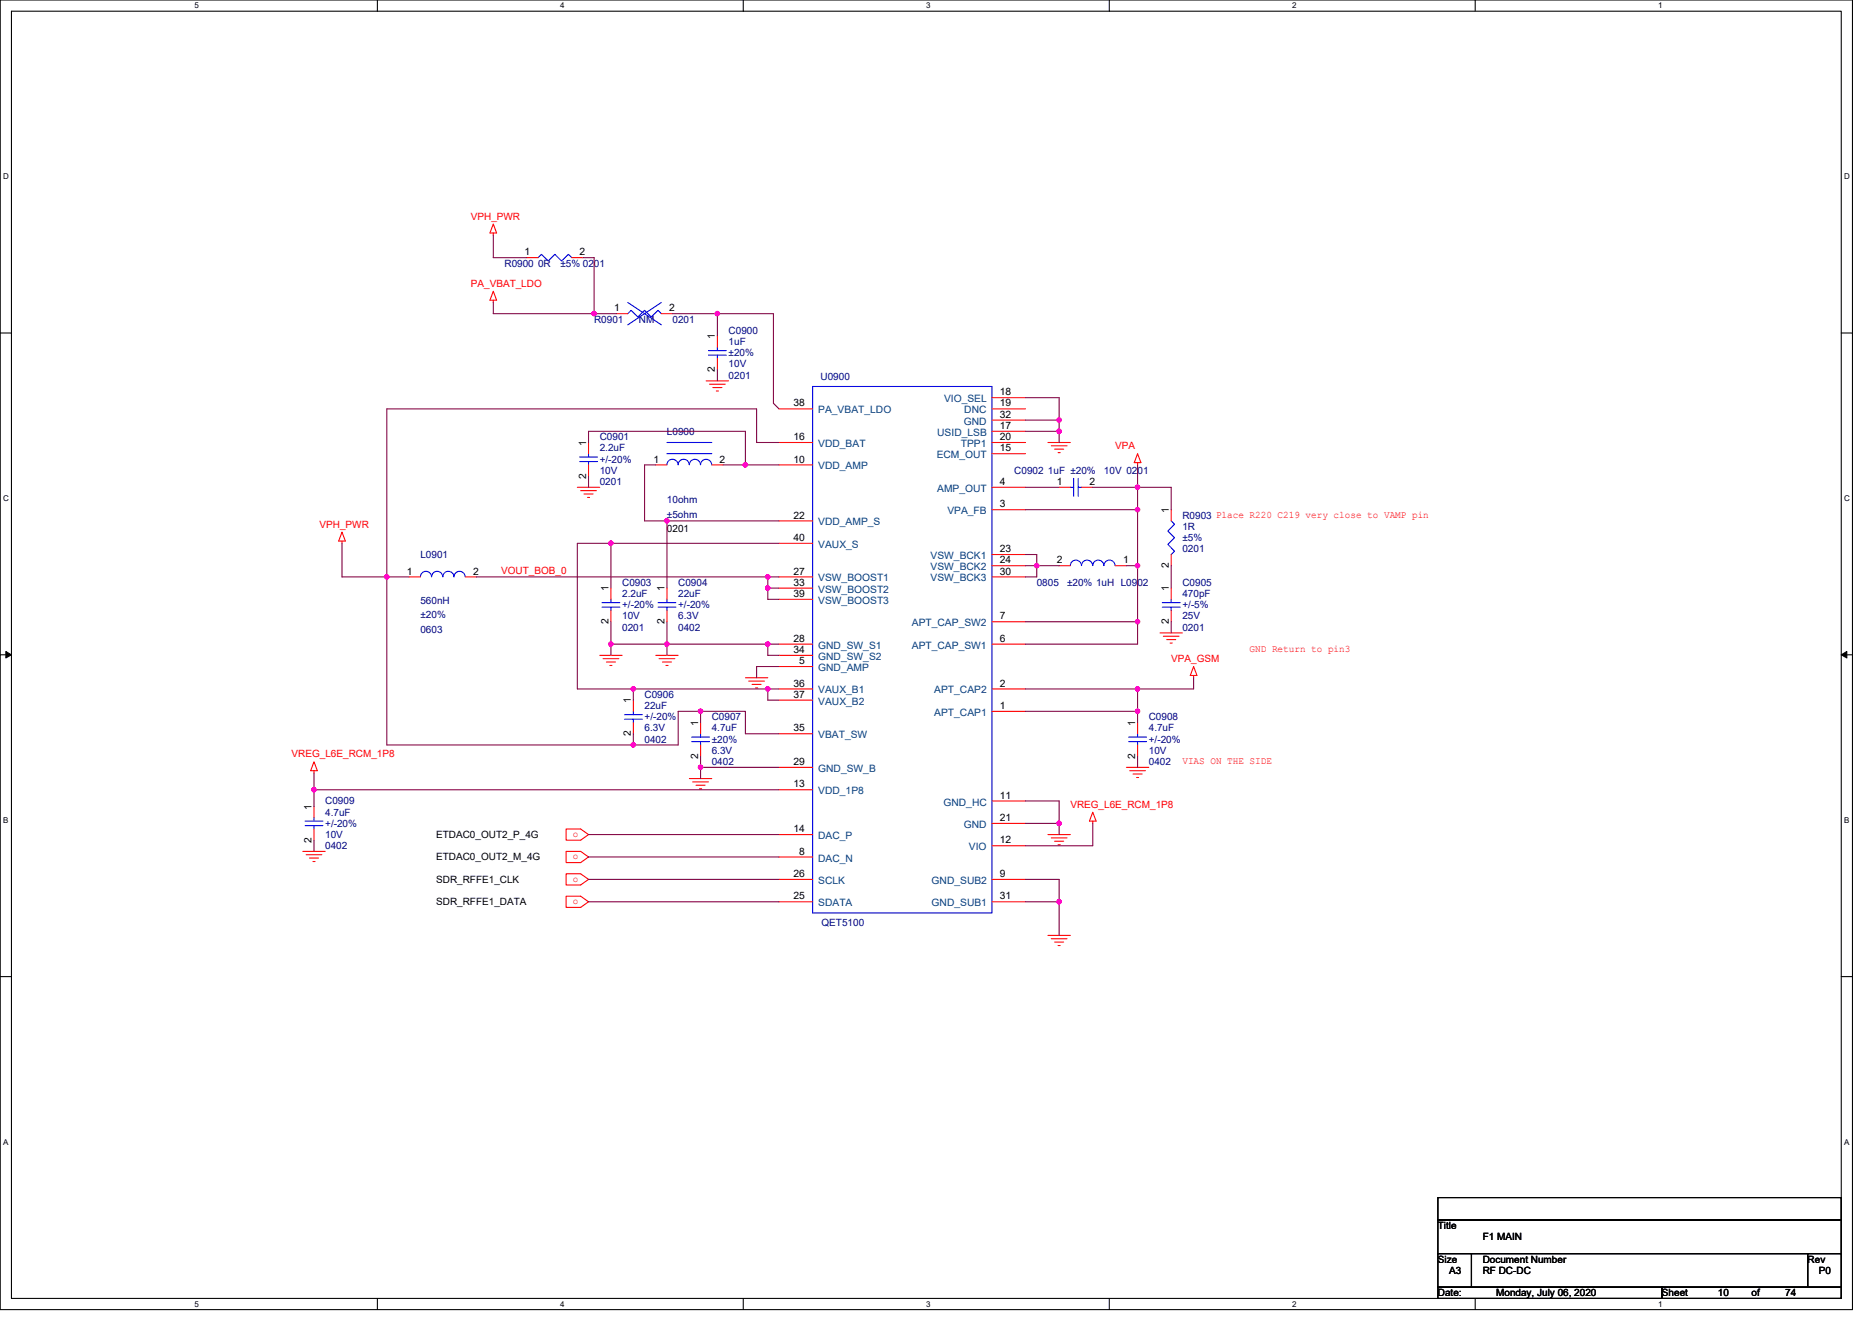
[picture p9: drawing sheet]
<svg xmlns="http://www.w3.org/2000/svg" width="297mm" height="210mm" viewBox="0 0 297 210" stroke-linecap="round" stroke-linejoin="round" font-family="sans-serif">
<path d="M0 0h293.9v207.9h-293.9zM1.8 1.8h290.4v204.3h-290.4z" fill="none" stroke="#000" stroke-width=".17"/>
<g fill="#fff">
<path d="M30.8 .2h.7v1.4h-.7z"/>
<path d="M30.8 206.3h.7v1.4h-.7z"/>
</g>
<path d="M59.9 0v1.8M59.9 206.1v1.8" fill="none" stroke="#000" stroke-width=".17"/>
<g fill="#fff">
<path d="M88.9 .2h.7v1.4h-.7z"/>
<path d="M88.9 206.3h.7v1.4h-.7z"/>
</g>
<path d="M117.9 0v1.8M117.9 206.1v1.8" fill="none" stroke="#000" stroke-width=".17"/>
<g fill="#fff">
<path d="M147 .2h.7v1.4h-.7z"/>
<path d="M147 206.3h.7v1.4h-.7z"/>
</g>
<path d="M176 0v1.8M176 206.1v1.8" fill="none" stroke="#000" stroke-width=".17"/>
<g fill="#fff">
<path d="M205 .2h.7v1.4h-.7z"/>
<path d="M205 206.3h.7v1.4h-.7z"/>
</g>
<path d="M234.1 0v1.8M234.1 206.1v1.8" fill="none" stroke="#000" stroke-width=".17"/>
<g fill="#fff">
<path d="M263.1 .2h.7v1.4h-.7z"/>
<path d="M263.1 206.3h.7v1.4h-.7z"/>
<path d="M.5 27.3h.9v1.4h-.9z"/>
<path d="M292.6 27.3h.9v1.4h-.9z"/>
<path d="M.5 78.4h.9v1.4h-.9z"/>
<path d="M292.6 78.4h.9v1.4h-.9z"/>
</g>
<path d="M0 52.9h1.8M292.2 52.9h1.7" fill="none" stroke="#000" stroke-width=".17"/>
<g fill="#fff">
<path d="M.5 129.5h.8v1.4h-.8z"/>
<path d="M292.6 129.5h.9v1.4h-.9z"/>
</g>
<path d="M0 103.9h1.8M292.2 103.9h1.7" fill="none" stroke="#000" stroke-width=".17"/>
<path d="M.9 103.4l.9 .5-.9 .5zM292.2 103.9l.8-.5v1z" fill="#000" stroke="#000" stroke-width=".16"/>
<g fill="#fff">
<path d="M.5 180.5h.8v1.4h-.8z"/>
<path d="M292.6 180.5h.9v1.4h-.9z"/>
</g>
<path d="M0 155h1.8M292.2 155h1.7M228.2 190.1h64v3.5h-64zM228.2 193.6h64v5.4h-64zM228.2 199h5.3v5.3h-5.3zM233.5 199h53.3v5.3h-53.3zM286.8 199h5.4v5.3h-5.4zM228.2 204.3h35.5v1.8h-35.5zM263.7 204.3h28.5v1.8h-28.5z" fill="none" stroke="#000" stroke-width=".17"/>
<g fill="none" stroke="#f00" stroke-width=".17">
<path d="M78.3 35.6l.5 1.4h-1.1zM78.3 37v.3M78.3 46.2l.5 1.4h-1.1zM78.3 47.6v.4M83.6 40.9h1.8M90.7 40.9h1.8M97.8 49.8h1.8M104.9 49.8h1.8M113.8 53.3v1.8M113.8 56.9v1.8M91.6 77.3h3.6M92.1 77.9h2.5"/>
<path d="M92.7 78.4h1.4M93.2 79h.4M93.4 70.2v1.8M93.4 73.8v1.8M104.1 73.8h1.7M112.1 60.5h3.5M112.6 61h2.5M112.9 73.8h1.8M113.1 61.5h1.5M113.7 62.1h.3M123.6 64.9h5.3M123.6 70.2h5.3"/>
<path d="M123.6 73.8h5.3M157.4 68.5h5.3M157.4 63.1h5.3M157.4 72h5.3M157.4 64.9h5.3M157.4 70.2h5.3M157.4 66.7h5.3M157.4 77.3h5.3M166.3 70.2h3.5M166.8 70.8h2.5M167.3 71.3h1.5M167.9 71.8h.3"/>
<path d="M168.1 77.3h1.7M171.6 77.3h1.8M180.5 72l.5 1.4h-1zM180.5 73.4v.4M54.3 84.5l.5 1.4h-1.1zM54.3 85.9v.3M64.9 91.6h1.8M73.8 91.6h1.8M96.9 93.3v1.8M96.9 96.9v1.8M105.8 93.3v1.8M105.8 96.9v1.8"/>
<path d="M123.6 91.6h5.3M123.6 93.3h5.3M123.6 82.7h5.3M123.6 86.2h5.3M123.6 95.1h5.3M157.4 89.8h5.3M157.4 91.6h5.3M157.4 80.9h5.3M157.4 88h5.3M157.4 98.7h5.3M168.1 89.8h1.7M177 89.8h1.7"/>
<path d="M185.8 93.3v1.8M185.8 96.9v1.8M185.8 80.9v1.8M185.8 88v1.8M95.2 104h3.5M95.7 104.5h2.5M96.2 105.1h1.5M96.8 105.6h.3M100.5 111.1v1.8M100.5 114.7v1.8M104.1 104h3.5M104.6 104.5h2.5"/>
<path d="M105.1 105.1h1.4M105.7 105.6h.3M111.2 114.7v1.8M111.2 118.2v1.8M118.3 107.6h3.5M118.8 108.1h2.5M119.3 108.6h1.5M119.9 109.2h.3M123.6 109.3h5.3M123.6 105.8h5.3M123.6 104h5.3M123.6 111.1h5.3"/>
<path d="M123.6 102.2h5.3M123.6 116.5h5.3M157.4 112.9h5.3M157.4 109.3h5.3M157.4 102.2h5.3M180.5 114.7v1.8M180.5 118.2v1.8M184.1 100.5h3.5M184.6 101h2.5M185.1 101.5h1.5M185.7 102.1h.3M189.4 105.8l.5 1.4h-1z"/>
<path d="M189.4 107.2v.4M48 135.1h3.6M48.6 135.7h2.5M49.1 136.2h1.4M49.7 136.7h.3M49.8 120.9l.6 1.4h-1.1zM49.8 122.3v.4M49.8 128v1.8M49.8 131.6v1.7M89.8 131.6h2.3l1.3 .9-1.3 .8h-2.3zM89.8 135.1h2.3l1.3 .9-1.3 .9h-2.3zM89.8 138.7h2.3l1.3 .9-1.3 .9h-2.3z"/>
<path d="M109.4 123.6h3.5M109.9 124.1h2.5M110.4 124.6h1.5M111 125.2h.3M123.6 139.6h5.3M123.6 125.3h5.3M123.6 121.8h5.3M123.6 136h5.3M123.6 132.5h5.3M157.4 127.1h5.3M157.4 134.2h5.3M157.4 130.7h5.3"/>
<path d="M157.4 139.6h5.3M166.3 132.5h3.5M166.8 133h2.5M167.3 133.5h1.5M167.9 134.1h.3M173.4 128.9l.5 1.4h-1zM173.4 130.3v.4M178.7 121.8h3.6M179.3 122.3h2.5M179.8 122.9h1.4M180.3 123.4h.4M89.8 142.2h2.3l1.3 .9-1.3 .9h-2.3z"/>
<path d="M123.6 143.1h5.3M157.4 143.1h5.3M166.3 148.5h3.5M166.8 149h2.5M167.3 149.5h1.5M167.9 150.1h.3"/>
</g>
<g fill="none" stroke="#00f" stroke-width=".17">
<path d="M85.4 40.9l.5-.5 1.1 1 1.1-1 1 1 1.1-1 .5 .5M99.6 48l5.3 3.6M99.6 49.8l.5-.5 1.1 1 1.1-1 1 1 1.1-1 .5 .5M104.9 48l-5.3 3.6M112.4 55.6h2.8M112.4 56.4h2.8M113.8 55.1v.5M113.8 56.4v.5M92 72.5h2.8M92 73.3h2.8M93.4 72v.5M93.4 73.3v.5"/>
<path d="M105.8 72h7.1M105.8 70.2h7.1M105.8 73.8a.88 .88 0 0 1 .9-.9 .88 .88 0 0 1 .9 .9M107.6 73.8a.88 .88 0 0 1 .9-.9 .88 .88 0 0 1 .9 .9 .89 .89 0 0 1 .9-.9 .89 .89 0 0 1 .8 .9 .89 .89 0 0 1 .9-.9 .89 .89 0 0 1 .9 .9M128.9 61.3h28.5v83.6h-28.5zM169.8 77.3h.6M170.4 75.9v2.9M171.1 75.9v2.9M171.1 77.3h.5M68.5 91.5a.88 .88 0 0 0-.9-.8 .88 .88 0 0 0-.9 .8M73.8 91.5a.89 .89 0 0 0-.9-.8 .89 .89 0 0 0-.9 .8 .89 .89 0 0 0-.9-.8 .89 .89 0 0 0-.9 .8 .88 .88 0 0 0-.8-.8 .88 .88 0 0 0-.9 .8M95.5 95.7h2.9"/>
<path d="M95.5 96.4h2.9M96.9 95.1v.6M96.9 96.4v.5M104.4 95.7h2.8M104.4 96.4h2.8M105.8 95.1v.6M105.8 96.4v.5M169.8 89.8a.89 .89 0 0 1 .9-.9 .89 .89 0 0 1 .9 .9 .89 .89 0 0 1 .9-.9 .89 .89 0 0 1 .9 .9 .88 .88 0 0 1 .9-.9 .88 .88 0 0 1 .9 .9M175.2 89.8a.88 .88 0 0 1 .9-.9 .88 .88 0 0 1 .8 .9M184.4 95.7h2.9M184.4 96.4h2.9M185.8 95.1v.6"/>
<path d="M185.8 96.4v.5M185.8 82.7l.6 .5-1.1 1.1 1.1 1-1.1 1.1 1.1 1.1-.6 .5M99.1 113.4h2.8M99.1 114.2h2.8M100.5 112.9v.5M100.5 114.2v.5M109.7 117h2.9M109.7 117.7h2.9M111.2 116.5v.5M111.2 117.7v.5M179.1 117h2.8M179.1 117.7h2.8"/>
<path d="M180.5 116.5v.5M180.5 117.7v.5M48.4 130.3h2.8M48.4 131h2.8M49.8 129.8v.5M49.8 131v.6"/>
</g>
<g fill="none" stroke="#800040" stroke-width=".17">
<path d="M78.3 37.3v3.6h5.3M78.3 48v1.8h16M92.5 40.9h1.8v8.9M94.3 49.8h3.5M106.7 49.8h7.1M113.8 49.8v3.5M113.8 58.7v1.8M113.8 49.8h8.9v14.2l.9 .9M93.4 70.2v-1.7h24.9v5.3M93.4 75.6v1.7M104.1 73.8h-1.8v8.9h3.5M114.7 73.8h3.6"/>
<path d="M118.3 73.8h5.3M123.6 70.2h-3.5v-5.3h-58.7v26.7M162.7 66.7h5.4M162.7 63.1h5.4v3.6M162.7 68.5h5.4M162.7 77.3h5.4M168.1 66.7v1.8M168.1 68.5v1.7M173.4 77.3h7.1M180.5 73.8v3.5M180.5 77.3v3.6M180.5 77.3h5.3v3.6"/>
<path d="M54.3 86.2v5.4h7.1M61.4 91.6h3.5M61.4 91.6v26.6h39.1M75.6 91.6h46.2M96.9 86.2h-5.3v23.1h8.9M96.9 86.2v7.1M96.9 98.7v3.5M96.9 86.2h26.7M105.8 98.7v3.5M105.8 82.7h17.8M105.8 82.7v10.6M121.8 93.3v1.8h1.8"/>
<path d="M121.8 91.6h1.8M121.8 93.3h1.8M121.8 91.6v1.7M162.7 98.7h17.8M162.7 88h1.8v1.8M162.7 89.8h1.8M162.7 80.9h17.8M164.5 89.8h3.6M164.5 89.8v1.8h-1.8M178.7 89.8h1.8M180.5 98.7v3.5h-17.8M180.5 80.9v8.9"/>
<path d="M180.5 89.8v8.9M185.8 89.8v3.5M185.8 98.7v1.8M96.9 102.2v1.8M96.9 102.2h8.9M100.5 116.5v1.7M100.5 109.3v1.8M100.5 109.3h21.3M105.8 102.2v1.8M105.8 102.2h16M111.2 112.9h-3.6v5.3h-7.1M111.2 112.9v1.8"/>
<path d="M111.2 112.9h7.1v3.6h5.3M121.8 102.2v1.8h1.8M121.8 109.3v1.8h1.8M121.8 102.2h1.8M121.8 109.3h1.8M123.6 105.8h-3.5v1.8M162.7 112.9h17.8M162.7 109.3h17.8M180.5 109.3v3.6M180.5 112.9v1.8M189.4 107.6v1.7h-8.9M49.8 122.7v2.6"/>
<path d="M49.8 125.3v2.7M49.8 133.3v1.8M49.8 125.3h73.8M93.4 132.5h30.2M93.4 136h30.2M93.4 139.6h30.2M111.2 120v1.8M111.2 121.8h12.4M111.2 121.8v1.8M162.7 127.1h5.4v3.6M162.7 130.7h5.4M162.7 139.6h5.4v3.5"/>
<path d="M168.1 130.7v1.8M173.4 130.7v3.5h-10.7M180.5 120v1.8M93.4 143.1h30.2M162.7 143.1h5.4M168.1 143.1v5.4"/>
</g>
<g fill="#f0f" stroke="#f0f" stroke-width=".17">
<circle cx="94.3" cy="49.8" r=".35"/>
<circle cx="113.8" cy="49.8" r=".35"/>
<circle cx="168" cy="66.7" r=".35"/>
<circle cx="168" cy="68.4" r=".35"/>
<circle cx="118.3" cy="73.8" r=".35"/>
<circle cx="180.5" cy="80.9" r=".35"/>
<circle cx="180.5" cy="77.3" r=".35"/>
<circle cx="105.8" cy="82.7" r=".35"/>
<circle cx="96.9" cy="86.2" r=".35"/>
<circle cx="164.5" cy="89.8" r=".35"/>
<circle cx="180.5" cy="89.8" r=".35"/>
<circle cx="61.4" cy="91.6" r=".35"/>
<circle cx="121.8" cy="91.6" r=".35"/>
<circle cx="121.8" cy="93.3" r=".35"/>
<circle cx="96.9" cy="102.2" r=".35"/>
<circle cx="180.5" cy="98.7" r=".35"/>
<circle cx="121.8" cy="102.2" r=".35"/>
<circle cx="105.8" cy="102.2" r=".35"/>
<circle cx="121.8" cy="109.3" r=".35"/>
<circle cx="100.5" cy="109.3" r=".35"/>
<circle cx="180.5" cy="109.3" r=".35"/>
<circle cx="111.2" cy="112.9" r=".35"/>
<circle cx="180.5" cy="112.9" r=".35"/>
<circle cx="100.5" cy="118.2" r=".35"/>
<circle cx="111.2" cy="121.8" r=".35"/>
<circle cx="168" cy="130.7" r=".35"/>
<circle cx="168" cy="143.1" r=".35"/>
<circle cx="49.8" cy="125.3" r=".35"/>
</g>
<g font-size="1.6" fill="#f00">
<text x="74.7" y="34.8">VPH_PWR</text>
<text x="74.7" y="45.5">PA_VBAT_LDO</text>
<text x="176.9" y="71.3">VPA</text>
<text x="50.7" y="83.7">VPH_PWR</text>
<text x="79.5" y="91.1">VOUT_BOB_0</text>
<text x="185.8" y="105.1">VPA_GSM</text>
<text x="198.3" y="103.5">GND Return to pin3</text>
<text x="46.3" y="120.2">VREG_L6E_RCM_1P8</text>
<text x="187.6" y="121.3">VIAS ON THE SIDE</text>
<text x="169.8" y="128.2">VREG_L6E_RCM_1P8</text>
<text x="90.9" y="132.8">o</text>
<text x="90.9" y="136.4">o</text>
<text x="90.9" y="139.9">o</text>
<text x="90.9" y="143.5">o</text>
</g>
<g font-size="1.6">
<text x="83.2" y="40.5">1</text>
<text x="92" y="40.5">2</text>
<text x="97.5" y="49.4">1</text>
<text x="106.2" y="49.4">2</text>
<text x="113.4" y="53.9" transform="rotate(-90 113.4 53.9)">1</text>
<text x="113.4" y="59.1" transform="rotate(-90 113.4 59.1)">2</text>
<text x="125.9" y="64.5">38</text>
<text x="158.6" y="62.7">18</text>
<text x="158.6" y="64.5">19</text>
<text x="93" y="70.8" transform="rotate(-90 93 70.8)">1</text>
<text x="125.9" y="69.9">16</text>
<text x="158.6" y="66.3">32</text>
<text x="158.6" y="71.6">15</text>
<text x="158.6" y="68.1">17</text>
<text x="158.6" y="69.9">20</text>
<text x="93" y="75.9" transform="rotate(-90 93 75.9)">2</text>
<text x="103.7" y="73.4">1</text>
<text x="114.2" y="73.4">2</text>
<text x="125.9" y="73.4">10</text>
<text x="158.6" y="77">4</text>
<text x="167.7" y="77">1</text>
<text x="172.9" y="77">2</text>
<text x="125.9" y="82.3">22</text>
<text x="158.6" y="80.5">3</text>
<text x="185.5" y="81.4" transform="rotate(-90 185.5 81.4)">1</text>
<text x="105.8" y="84.5">0201</text>
<text x="125.9" y="85.9">40</text>
<text x="158.6" y="89.4">24</text>
<text x="158.6" y="87.6">23</text>
<text x="167.7" y="89.4">2</text>
<text x="178.2" y="89.4">1</text>
<text x="64.6" y="91.2">1</text>
<text x="75.1" y="91.2">2</text>
<text x="96.6" y="93.9" transform="rotate(-90 96.6 93.9)">1</text>
<text x="105.4" y="93.9" transform="rotate(-90 105.4 93.9)">1</text>
<text x="125.9" y="91.2">27</text>
<text x="125.9" y="93">33</text>
<text x="125.9" y="94.7">39</text>
<text x="158.6" y="91.2">30</text>
<text x="185.5" y="93.9" transform="rotate(-90 185.5 93.9)">1</text>
<text x="185.5" y="90.2" transform="rotate(-90 185.5 90.2)">2</text>
<text x="96.6" y="99.1" transform="rotate(-90 96.6 99.1)">2</text>
<text x="105.4" y="99.1" transform="rotate(-90 105.4 99.1)">2</text>
<text x="125.9" y="101.9">28</text>
<text x="158.6" y="101.9">6</text>
<text x="158.6" y="98.3">7</text>
<text x="185.5" y="99.1" transform="rotate(-90 185.5 99.1)">2</text>
<text x="125.9" y="103.6">34</text>
<text x="126.8" y="105.4">5</text>
<text x="100.1" y="111.7" transform="rotate(-90 100.1 111.7)">1</text>
<text x="125.9" y="109">36</text>
<text x="125.9" y="110.7">37</text>
<text x="158.6" y="112.5">1</text>
<text x="158.6" y="109">2</text>
<text x="100.1" y="116.8" transform="rotate(-90 100.1 116.8)">2</text>
<text x="110.8" y="115.2" transform="rotate(-90 110.8 115.2)">1</text>
<text x="125.9" y="116.1">35</text>
<text x="180.1" y="115.2" transform="rotate(-90 180.1 115.2)">1</text>
<text x="110.8" y="120.4" transform="rotate(-90 110.8 120.4)">2</text>
<text x="125.9" y="125">13</text>
<text x="125.9" y="121.4">29</text>
<text x="180.1" y="120.4" transform="rotate(-90 180.1 120.4)">2</text>
<text x="49.4" y="128.5" transform="rotate(-90 49.4 128.5)">1</text>
<text x="158.6" y="130.3">21</text>
<text x="158.6" y="126.7">11</text>
<text x="49.4" y="133.7" transform="rotate(-90 49.4 133.7)">2</text>
<text x="69.2" y="133">ETDAC0_OUT2_P_4G</text>
<text x="69.2" y="136.5">ETDAC0_OUT2_M_4G</text>
<text x="125.9" y="132.1">14</text>
<text x="126.8" y="135.6">8</text>
<text x="158.6" y="133.9">12</text>
<text x="69.2" y="140.1">SDR_RFFE1_CLK</text>
<text x="69.2" y="143.7">SDR_RFFE1_DATA</text>
<text x="125.9" y="139.2">26</text>
<text x="125.9" y="142.7">25</text>
<text x="158.6" y="142.7">31</text>
<text x="158.6" y="139.2">9</text>
<text x="228.2" y="195.1">Title</text>
<text x="235.3" y="196.8">F1 MAIN</text>
<text x="228.2" y="200.4">Size</text>
<text x="229.9" y="202.2">A3</text>
<text x="235.3" y="200.4">Document Number</text>
<text x="235.3" y="202.2">RF DC-DC</text>
<text x="286.8" y="200.4">Rev</text>
<text x="288.6" y="202.2">P0</text>
<text x="228.2" y="205.7">Date:</text>
<text x="237.4" y="205.7">Monday, July 06, 2020</text>
<text x="263.7" y="205.7">Sheet</text>
<text x="272.6" y="205.7">10</text>
<text x="277.9" y="205.7">of</text>
<text x="283.3" y="205.7">74</text>
</g>
<g font-size="1.6" fill="#000080">
<text x="80" y="42.3">R0900 0R</text>
<text x="88.9" y="42.3">±5% 0201</text>
<text x="94.3" y="51.2">R0901</text>
<text x="101.4" y="51.2">NM</text>
<text x="106.7" y="51.2">0201</text>
<text x="115.6" y="53">C0900</text>
<text x="115.6" y="54.8">1uF</text>
<text x="115.6" y="58.3">10V</text>
<text x="115.6" y="56.5">±20%</text>
<text x="115.6" y="60.1">0201</text>
<text x="130.2" y="60.3">U0900</text>
<text x="95.2" y="69.9">C0901</text>
<text x="95.2" y="71.6">2.2uF</text>
<text x="105.8" y="69">L0900</text>
<text x="95.2" y="77">0201</text>
<text x="95.2" y="75.2">10V</text>
<text x="95.2" y="73.4">+/-20%</text>
<text x="160.9" y="75.2">C0902 1uF ±20%</text>
<text x="175.2" y="75.2">10V 0201</text>
<text x="105.8" y="79.8">10ohm</text>
<text x="105.8" y="82.1">±5ohm</text>
<text x="187.6" y="82.3">R0903 Place R220 C219 very close to VAMP pin</text>
<text x="66.7" y="88.5">L0901</text>
<text x="187.6" y="84.1">1R</text>
<text x="187.6" y="85.9">±5%</text>
<text x="187.6" y="87.7">0201</text>
<text x="66.7" y="95.8">560nH</text>
<text x="98.7" y="93">C0903</text>
<text x="98.7" y="94.8">2.2uF</text>
<text x="107.6" y="93">C0904</text>
<text x="107.6" y="94.8">22uF</text>
<text x="164.5" y="93">0805</text>
<text x="169.3" y="93">±20% 1uH L0902</text>
<text x="187.6" y="93">C0905</text>
<text x="187.6" y="94.8">470pF</text>
<text x="66.7" y="98.1">±20%</text>
<text x="66.7" y="100.5">0603</text>
<text x="98.7" y="100.1">0201</text>
<text x="98.7" y="98.3">10V</text>
<text x="98.7" y="96.5">+/-20%</text>
<text x="107.6" y="100.1">0402</text>
<text x="107.6" y="98.3">6.3V</text>
<text x="107.6" y="96.5">+/-20%</text>
<text x="187.6" y="100.1">0201</text>
<text x="187.6" y="98.3">25V</text>
<text x="187.6" y="96.5">+/-5%</text>
<text x="102.3" y="110.8">C0906</text>
<text x="102.3" y="112.5">22uF</text>
<text x="102.3" y="117.9">0402</text>
<text x="102.3" y="116.1">6.3V</text>
<text x="102.3" y="114.3">+/-20%</text>
<text x="112.9" y="114.3">C0907</text>
<text x="112.9" y="116.1">4.7uF</text>
<text x="112.9" y="119.7">6.3V</text>
<text x="112.9" y="117.9">±20%</text>
<text x="182.3" y="114.3">C0908</text>
<text x="182.3" y="116.1">4.7uF</text>
<text x="182.3" y="119.7">10V</text>
<text x="182.3" y="117.9">+/-20%</text>
<text x="112.9" y="121.4">0402</text>
<text x="182.3" y="121.4">0402</text>
<text x="51.6" y="127.7">C0909</text>
<text x="51.6" y="129.4">4.7uF</text>
<text x="51.6" y="131.2">+/-20%</text>
<text x="51.6" y="134.8">0402</text>
<text x="51.6" y="133">10V</text>
<text x="130.4" y="147">QET5100</text>
</g>
<g font-size="1.6" fill="#004080">
<text x="129.8" y="65.6">PA_VBAT_LDO</text>
<text x="149.8" y="63.8">VIO_SEL</text>
<text x="153" y="65.6">DNC</text>
<text x="129.8" y="71">VDD_BAT</text>
<text x="148.7" y="69.2">USID_LSB</text>
<text x="152.5" y="71">TPP1</text>
<text x="152.9" y="67.4">GND</text>
<text x="129.8" y="74.5">VDD_AMP</text>
<text x="148.6" y="72.7">ECM_OUT</text>
<text x="129.8" y="83.4">VDD_AMP_S</text>
<text x="148.7" y="78.1">AMP_OUT</text>
<text x="150.3" y="81.6">VPA_FB</text>
<text x="129.8" y="87">VAUX_S</text>
<text x="147.7" y="88.7">VSW_BCK1</text>
<text x="129.8" y="92.3">VSW_BOOST1</text>
<text x="129.8" y="94.1">VSW_BOOST2</text>
<text x="129.8" y="95.8">VSW_BOOST3</text>
<text x="147.7" y="90.5">VSW_BCK2</text>
<text x="147.7" y="92.3">VSW_BCK3</text>
<text x="144.7" y="99.4">APT_CAP_SW2</text>
<text x="129.8" y="106.5">GND_AMP</text>
<text x="129.8" y="104.7">GND_SW_S2</text>
<text x="129.8" y="103">GND_SW_S1</text>
<text x="144.7" y="103">APT_CAP_SW1</text>
<text x="129.8" y="110.1">VAUX_B1</text>
<text x="129.8" y="111.8">VAUX_B2</text>
<text x="148.2" y="113.6">APT_CAP1</text>
<text x="148.2" y="110.1">APT_CAP2</text>
<text x="129.8" y="117.2">VBAT_SW</text>
<text x="129.8" y="122.5">GND_SW_B</text>
<text x="129.8" y="126.1">VDD_1P8</text>
<text x="149.7" y="127.8">GND_HC</text>
<text x="152.9" y="131.4">GND</text>
<text x="129.8" y="136.7">DAC_N</text>
<text x="129.8" y="133.2">DAC_P</text>
<text x="153.7" y="135">VIO</text>
<text x="129.8" y="140.3">SCLK</text>
<text x="129.8" y="143.8">SDATA</text>
<text x="147.8" y="143.8">GND_SUB1</text>
<text x="147.8" y="140.3">GND_SUB2</text>
</g>
<g font-size="1.3">
<text x="30.8" y="1.3">5</text>
<text x="88.9" y="1.3">4</text>
<text x="147" y="1.3">3</text>
<text x="205" y="1.3">2</text>
<text x="263.1" y="1.3">1</text>
<text x=".5" y="28.4">D</text>
<text x="292.6" y="28.4">D</text>
<text x=".5" y="79.5">C</text>
<text x="292.6" y="79.5">C</text>
<text x=".5" y="130.6">B</text>
<text x="292.6" y="130.6">B</text>
<text x=".5" y="181.7">A</text>
<text x="292.6" y="181.7">A</text>
<text x="30.8" y="207.4">5</text>
<text x="88.9" y="207.4">4</text>
<text x="147" y="207.4">3</text>
<text x="205" y="207.4">2</text>
<text x="263.1" y="207.4">1</text>
</g>
</svg>
